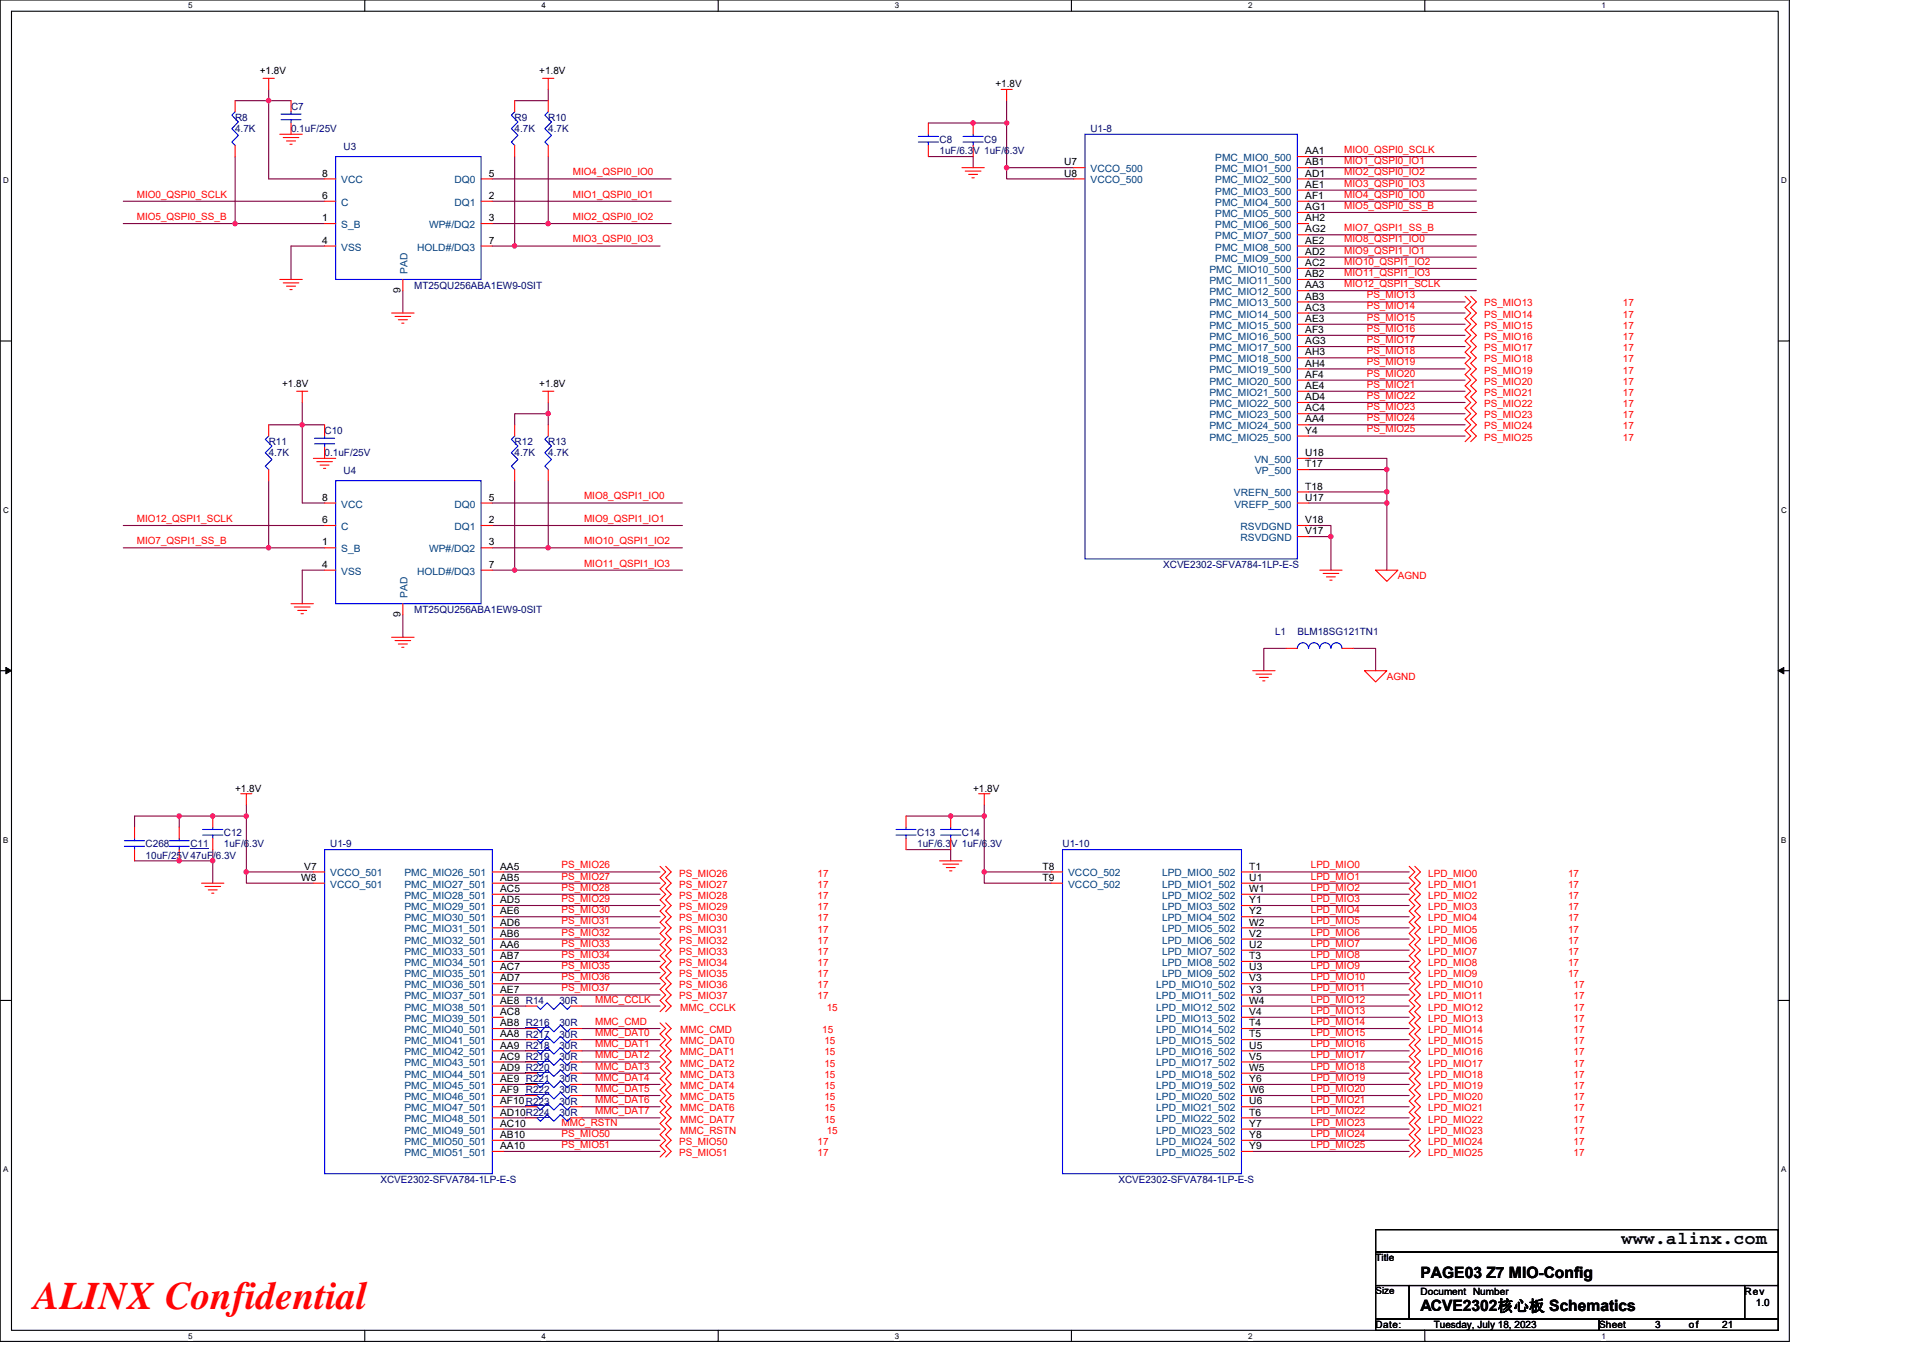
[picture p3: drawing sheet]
<svg xmlns="http://www.w3.org/2000/svg" width="297mm" height="210mm" viewBox="0 0 297 210" stroke-linecap="round" stroke-linejoin="round" font-family="sans-serif">
<path d="M0 0h276.4v207.3h-276.4zM1.8 1.7h272.9v203.8h-272.9z" fill="none" stroke="#000" stroke-width=".17"/>
<g fill="#fff">
<path d="M29.1 .2h.6v1.4h-.6z"/>
<path d="M29.1 205.7h.6v1.4h-.6z"/>
</g>
<path d="M56.3 0v1.7M56.3 205.5v1.8" fill="none" stroke="#000" stroke-width=".17"/>
<g fill="#fff">
<path d="M83.6 .2h.7v1.4h-.7z"/>
<path d="M83.6 205.7h.7v1.4h-.7z"/>
</g>
<path d="M110.9 0v1.7M110.9 205.5v1.8" fill="none" stroke="#000" stroke-width=".17"/>
<g fill="#fff">
<path d="M138.2 .2h.7v1.4h-.7z"/>
<path d="M138.2 205.7h.7v1.4h-.7z"/>
</g>
<path d="M165.5 0v1.7M165.5 205.5v1.8" fill="none" stroke="#000" stroke-width=".17"/>
<g fill="#fff">
<path d="M192.8 .2h.6v1.4h-.6z"/>
<path d="M192.8 205.7h.6v1.4h-.6z"/>
</g>
<path d="M220.1 0v1.7M220.1 205.5v1.8" fill="none" stroke="#000" stroke-width=".17"/>
<g fill="#fff">
<path d="M247.4 .2h.6v1.4h-.6z"/>
<path d="M247.4 205.7h.6v1.4h-.6z"/>
<path d="M.5 27.2h.8v1.4h-.8z"/>
<path d="M275.1 27.2h.9v1.4h-.9z"/>
<path d="M.5 78.1h.8v1.4h-.8z"/>
<path d="M275.1 78.1h.9v1.4h-.9z"/>
</g>
<path d="M0 52.7h1.8M274.7 52.7h1.7" fill="none" stroke="#000" stroke-width=".17"/>
<g fill="#fff">
<path d="M.5 129.1h.8v1.4h-.8z"/>
<path d="M275.1 129.1h.8v1.4h-.8z"/>
</g>
<path d="M0 103.6h1.8M274.7 103.6h1.7" fill="none" stroke="#000" stroke-width=".17"/>
<path d="M.9 103.1l.9 .5-.9 .5zM274.7 103.6l.8-.5v1z" fill="#000" stroke="#000" stroke-width=".15"/>
<g fill="#fff">
<path d="M.5 180h.8v1.4h-.8z"/>
<path d="M275.1 180h.8v1.4h-.8z"/>
</g>
<path d="M0 154.6h1.8M274.7 154.6h1.7M212.5 190h62.2v3.5h-62.2zM212.5 193.5h62.2v5.1h-62.2zM212.5 198.6h5.2v5.2h-5.2zM217.7 198.6h51.8v5.2h-51.8zM269.5 198.6h5.2v5.2h-5.2zM212.5 203.8h34.5v1.7h-34.5zM247 203.8h27.7v1.7h-27.7z" fill="none" stroke="#000" stroke-width=".17"/>
<g fill="none" stroke="#800040" stroke-width=".17">
<path d="M36.3 15.6h5.2M41.5 13.8v1.8M41.5 15.6h3.5M41.5 15.6v12h8.6M84.7 13.8v1.8h-5.2M143.4 19h12.1M155.5 15.6v10.3h10.4M19 31.1h31.1M19 34.5h17.3M36.3 34.5h13.8M36.3 24.2v10.3M50.1 38h-5.1v5.2"/>
<path d="M76 34.5h8.7M76 38h3.5M76 31.1h27.7M76 27.6h27.7M79.5 38h22.5M79.5 24.2v13.8M84.7 24.2v10.3M84.7 34.5h19M143.4 24.2h6.9v1.7M155.5 25.9v1.7h10.4M202.1 24.2h25.9M202.1 25.9h25.9"/>
<path d="M202.1 27.6h25.9M202.1 29.4h25.9M202.1 31.1h25.9M202.1 32.8h25.9M202.1 36.3h25.9M202.1 38h25.9M202.1 39.7h25.9M62.2 44.9v3.5M202.1 46.7h24.2M202.1 50.1h24.2M202.1 48.4h24.2M202.1 51.8h24.2"/>
<path d="M202.1 53.6h24.2M202.1 55.3h24.2M202.1 57h24.2M202.1 58.7h24.2M202.1 41.5h25.9M202.1 44.9h25.9M202.1 43.2h25.9M41.5 65.6h5.2M41.5 74.3v10.3M46.7 65.6h3.4M46.7 65.6v12.1h3.4M46.7 62.2v3.4"/>
<path d="M76 77.7h29.4M79.5 74.3v13.8M84.7 74.3v10.3M84.7 62.2v1.7h-5.2v1.7M84.7 63.9v1.7M202.1 77.7h12.1M202.1 76h12.1M202.1 72.6h12.1M202.1 70.8h12.1v1.8M202.1 67.4h24.2M202.1 65.6h24.2M202.1 60.5h24.2"/>
<path d="M202.1 62.2h24.2M202.1 63.9h24.2M214.2 77.7v10.4M214.2 76v1.7M214.2 72.6v3.4M19 81.2h31.1M19 84.6h22.5M41.5 84.6h8.6M50.1 88.1h-3.4v5.2M62.2 95v3.5M76 84.6h8.7M76 88.1h3.5"/>
<path d="M76 81.2h29.4M79.5 88.1h25.9M84.7 84.6h20.7M202.1 81.2h3.5v1.7M202.1 82.9h3.5M205.6 82.9v5.2M198.7 100.2h-3.5v3.4M209 100.2h3.5v3.4M20.8 133h12.1M27.7 126.1h10.4M27.7 126.1h-6.9v1.7M27.7 126.1v1.7"/>
<path d="M32.9 131.3v1.7M32.9 133v3.5M38.1 134.7v1.8h10.3M38.1 126.1v8.6h10.3M38.1 124.4v1.7M77.8 139.9h24.2M77.8 138.2h24.2M77.8 136.5h24.2M77.8 134.7h24.2M140 131.3h6.9v1.7M140 126.1h12M152 134.7v1.8h10.4"/>
<path d="M152 126.1v8.6h10.4M152 124.4v1.7M193.5 134.7h24.2M193.5 136.5h24.2M193.5 138.2h24.2M193.5 139.9h24.2M77.8 152h24.2M77.8 153.7h24.2M77.8 155.4h3.4M77.8 158.9h3.4M77.8 150.3h24.2M77.8 148.5h24.2"/>
<path d="M77.8 146.8h24.2M77.8 145.1h24.2M77.8 143.4h24.2M77.8 141.6h24.2M89.9 155.4h12.1M89.9 158.9h12.1M193.5 141.6h24.2M193.5 143.4h24.2M193.5 145.1h24.2M193.5 146.8h24.2M193.5 148.5h24.2M193.5 150.3h24.2"/>
<path d="M193.5 152h24.2M193.5 153.7h24.2M193.5 155.4h24.2M193.5 157.2h24.2M193.5 158.9h24.2M77.8 174.5h24.2M77.8 176.2h24.2M77.8 177.9h24.2M77.8 160.6h3.4M77.8 162.4h3.4M77.8 164.1h3.4M77.8 165.8h3.4"/>
<path d="M77.8 167.6h3.4M77.8 169.3h3.4M77.8 171h3.4M77.8 172.7h3.4M89.9 162.4h12.1M89.9 164.1h12.1M89.9 165.8h12.1M89.9 160.6h12.1M89.9 167.6h12.1M89.9 169.3h12.1M89.9 171h12.1M89.9 172.7h12.1"/>
<path d="M193.5 160.6h24.2M193.5 162.4h24.2M193.5 164.1h24.2M193.5 165.8h24.2M193.5 167.6h24.2M193.5 169.3h24.2M193.5 171h24.2M193.5 172.7h24.2M193.5 174.5h24.2M193.5 176.2h24.2M193.5 177.9h24.2"/>
</g>
<g fill="#f0f" stroke="#f0f" stroke-width=".17">
<circle cx="41.5" cy="15.5" r=".34"/>
<circle cx="36.3" cy="34.5" r=".34"/>
<circle cx="84.7" cy="34.5" r=".34"/>
<circle cx="84.7" cy="84.6" r=".34"/>
<circle cx="46.7" cy="65.6" r=".34"/>
<circle cx="41.5" cy="84.6" r=".34"/>
<circle cx="79.5" cy="38" r=".34"/>
<circle cx="84.7" cy="63.9" r=".34"/>
<circle cx="79.5" cy="88.1" r=".33"/>
<circle cx="32.8" cy="133" r=".34"/>
<circle cx="38" cy="134.7" r=".34"/>
<circle cx="38" cy="126.1" r=".34"/>
<circle cx="32.8" cy="126.1" r=".34"/>
<circle cx="152" cy="134.7" r=".34"/>
<circle cx="152" cy="126.1" r=".34"/>
<circle cx="146.9" cy="126.1" r=".34"/>
<circle cx="205.6" cy="82.9" r=".34"/>
<circle cx="155.5" cy="25.9" r=".34"/>
<circle cx="155.5" cy="19" r=".33"/>
<circle cx="150.3" cy="19" r=".33"/>
<circle cx="214.2" cy="77.7" r=".34"/>
<circle cx="214.2" cy="76" r=".34"/>
<circle cx="214.2" cy="72.5" r=".34"/>
<circle cx="27.7" cy="133" r=".34"/>
<circle cx="27.7" cy="126.1" r=".34"/>
</g>
<g fill="none" stroke="#f00" stroke-width=".17">
<path d="M36.3 15.6v1.7M40.6 12.1h1.8M41.5 12.1v1.7M45 15.6v1.7M45 19v1.7M79.5 15.6v1.7M83.8 12.1h1.8M84.7 12.1v1.7M84.7 15.6v1.7M143.4 19v1.7M150.3 19v1.7M154.6 13.8h1.8"/>
<path d="M155.5 13.8v1.8M36.3 22.5v1.7M43.2 20.7h3.5M43.7 21.3h2.5M44.3 21.8h1.4M44.8 22.3h.3M50.1 27.6h1.8M50.1 34.5h1.8M50.1 38h1.8M50.1 31.1h1.8M74.3 38h1.7M74.3 31.1h1.7"/>
<path d="M74.3 27.6h1.7M74.3 34.5h1.7M79.5 22.5v1.7M84.7 22.5v1.7M143.4 22.5v1.7M148.6 25.9h3.4M149.1 26.4h2.4M149.6 26.9h1.4M150.1 27.5h.4M150.3 22.5v1.7M165.9 25.9h1.7M165.9 27.6h1.7"/>
<path d="M200.4 24.2h1.7M200.4 25.9h1.7M200.4 27.6h1.7M200.4 29.4h1.7M200.4 31.1h1.7M200.4 32.8h1.7M200.4 34.5h1.7M200.4 36.3h1.7M200.4 38h1.7M200.4 39.7h1.7M43.2 43.2h3.5M43.7 43.7h2.5"/>
<path d="M44.3 44.2h1.4M44.8 44.7h.3M60.5 48.4h3.5M61 48.9h2.4M61.5 49.4h1.4M62.1 49.9h.3M62.2 43.2v1.7M200.4 41.5h1.7M200.4 43.2h1.7M200.4 44.9h1.7M200.4 46.7h1.7M200.4 48.4h1.7"/>
<path d="M200.4 50.1h1.7M200.4 51.8h1.7M200.4 53.6h1.7M200.4 55.3h1.7M200.4 57h1.7M200.4 58.7h1.7M226.3 45.8l.9 .9-.9 .8 .9 .9-.9 .8 .9 .9-.9 .9 .9 .8-.9 .9 .9 .9-.9 .8 .9 .9-.9 .8 .9 .9-.9 .9 .9 .8-.9 .9 .9 .9-.9 .8 .9 .9-.9 .9 .9 .8-.9 .9 .9 .8-.9 .9 .9 .9-.9 .8M227.2 45.8l.8 .9-.8 .8 .8 .9-.8 .8 .8 .9-.8 .9 .8 .8-.8 .9 .8 .9-.8 .8 .8 .9-.8 .8 .8 .9-.8 .9 .8 .8-.8 .9 .8 .9-.8 .8 .8 .9-.8 .9 .8 .8-.8 .9 .8 .8-.8 .9 .8 .9-.8 .8M41.5 72.6v1.7M41.5 65.6v1.8M45.8 60.5h1.7M46.7 60.5v1.7"/>
<path d="M48.4 70.8h3.5M48.9 71.3h2.4M49.4 71.9h1.4M50 72.4h.3M50.1 65.6v1.8M50.1 69.1v1.7M50.1 77.7h1.8M74.3 77.7h1.7M79.5 72.6v1.7M79.5 65.6v1.8M83.8 60.5h1.8M84.7 60.5v1.7"/>
<path d="M84.7 72.6v1.7M84.7 65.6v1.8M200.4 72.6h1.7M200.4 76h1.7M200.4 77.7h1.7M200.4 70.8h1.7M200.4 60.5h1.7M200.4 62.2h1.7M200.4 63.9h1.7M200.4 65.6h1.7M200.4 67.4h1.7M45 93.3h3.4"/>
<path d="M45.5 93.8h2.4M46 94.3h1.4M46.5 94.8h.4M50.1 84.6h1.8M50.1 88.1h1.8M50.1 81.2h1.8M60.5 98.5h3.5M61 99h2.4M61.5 99.5h1.4M62.2 93.3v1.7M74.3 88.1h1.7M74.3 81.2h1.7"/>
<path d="M74.3 84.6h1.7M200.4 82.9h1.7M200.4 81.2h1.7M203.9 88.1h3.4M204.4 88.6h2.4M204.9 89.1h1.4M205.4 89.6h.4M212.5 88.1h3.4l-1.7 1.7zM62.1 100h.3M193.5 103.6h3.5M194 104.2h2.4M194.5 104.7h1.4"/>
<path d="M195 105.2h.4M198.7 100.2h1.7M207.3 100.2h1.7M210.8 103.6h3.4l-1.7 1.8zM20.8 127.8v1.7M20.8 131.3v1.7M27.7 127.8v1.7M27.7 131.3v1.7M31.1 136.5h3.5M31.7 137h2.4M32.2 137.5h1.3M32.7 138h.3"/>
<path d="M32.9 126.1v1.7M32.9 129.5v1.8M37.2 122.6h1.7M38.1 122.6v1.8M48.4 134.7h1.7M48.4 136.5h1.7M76 134.7h1.8M76 136.5h1.8M76 138.2h1.8M76 139.9h1.8M102 133.9l.8 .8-.8 .9 .8 .9-.8 .8 .8 .9-.8 .8 .8 .9-.8 .9 .8 .8-.8 .9 .8 .9-.8 .8 .8 .9-.8 .9 .8 .8-.8 .9 .8 .8-.8 .9 .8 .9-.8 .8 .8 .9-.8 .9 .8 .8-.8 .9 .8 .8-.8 .9M102.8 133.9l.9 .8-.9 .9 .9 .9-.9 .8 .9 .9-.9 .8 .9 .9-.9 .9 .9 .8-.9 .9 .9 .9-.9 .8 .9 .9-.9 .9 .9 .8-.9 .9 .9 .8-.9 .9 .9 .9-.9 .8 .9 .9-.9 .9 .9 .8-.9 .9 .9 .8-.9 .9"/>
<path d="M140 126.1v1.7M140 129.5v1.8M145.1 133h3.5M145.6 133.5h2.5M146.2 134h1.3M146.7 134.6h.3M146.9 126.1v1.7M146.9 129.5v1.8M151.2 122.6h1.7M152 122.6v1.8M162.4 134.7h1.7M162.4 136.5h1.7"/>
<path d="M191.8 134.7h1.7M191.8 136.5h1.7M191.8 138.2h1.7M191.8 139.9h1.7M217.7 133.9l.8 .8-.8 .9 .8 .9-.8 .8 .8 .9-.8 .8 .8 .9-.8 .9 .8 .8-.8 .9 .8 .9-.8 .8 .8 .9-.8 .9 .8 .8-.8 .9 .8 .8-.8 .9 .8 .9-.8 .8 .8 .9-.8 .9 .8 .8-.8 .9 .8 .8-.8 .9 .8 .9-.8 .9 .8 .8-.8 .9 .8 .8-.8 .9 .8 .9-.8 .8 .8 .9-.8 .9 .8 .8-.8 .9 .8 .9-.8 .8 .8 .9-.8 .8 .8 .9-.8 .9 .8 .8-.8 .9 .8 .9-.8 .8 .8 .9-.8 .8 .8 .9-.8 .9M218.5 133.9l.9 .8-.9 .9 .9 .9-.9 .8 .9 .9-.9 .8 .9 .9-.9 .9 .9 .8-.9 .9 .9 .9-.9 .8 .9 .9-.9 .9 .9 .8-.9 .9 .9 .8-.9 .9 .9 .9-.9 .8 .9 .9-.9 .9 .9 .8-.9 .9 .9 .8-.9 .9 .9 .9-.9 .9 .9 .8-.9 .9 .9 .8-.9 .9 .9 .9-.9 .8 .9 .9-.9 .9 .9 .8-.9 .9 .9 .9-.9 .8 .9 .9-.9 .8 .9 .9-.9 .9 .9 .8-.9 .9 .9 .9-.9 .8 .9 .9-.9 .8 .9 .9-.9 .9M76 141.6h1.8M76 143.4h1.8M76 145.1h1.8M76 146.8h1.8M76 148.5h1.8M76 150.3h1.8"/>
<path d="M76 152h1.8M76 153.7h1.8M76 155.4h1.8M76 157.2h1.8M76 158.9h1.8M81.2 158.9h1.7M81.2 155.4h1.7M88.1 158.9h1.8M88.1 155.4h1.8M102 158.1l.8 .8-.8 .9 .8 .8-.8 .9 .8 .9-.8 .8 .8 .9-.8 .9 .8 .8-.8 .9 .8 .9-.8 .8 .8 .9-.8 .8 .8 .9-.8 .9 .8 .8-.8 .9 .8 .9-.8 .8 .8 .9-.8 .8 .8 .9-.8 .9M102.8 158.1l.9 .8-.9 .9 .9 .8-.9 .9 .9 .9-.9 .8 .9 .9-.9 .9 .9 .8-.9 .9 .9 .9-.9 .8 .9 .9-.9 .8 .9 .9-.9 .9 .9 .8-.9 .9 .9 .9-.9 .8 .9 .9-.9 .8 .9 .9-.9 .9M191.8 152h1.7"/>
<path d="M191.8 153.7h1.7M191.8 155.4h1.7M191.8 157.2h1.7M191.8 158.9h1.7M191.8 141.6h1.7M191.8 143.4h1.7M191.8 145.1h1.7M191.8 146.8h1.7M191.8 148.5h1.7M191.8 150.3h1.7M76 160.6h1.8M76 162.4h1.8"/>
<path d="M76 164.1h1.8M76 165.8h1.8M76 167.6h1.8M76 169.3h1.8M76 171h1.8M76 172.7h1.8M76 174.5h1.8M76 176.2h1.8M76 177.9h1.8M81.2 162.4h1.7M81.2 164.1h1.7M81.2 165.8h1.7"/>
<path d="M81.2 167.6h1.7M81.2 169.3h1.7M81.2 171h1.7M81.2 172.7h1.7M81.2 160.6h1.7M88.1 162.4h1.8M88.1 164.1h1.8M88.1 165.8h1.8M88.1 167.6h1.8M88.1 169.3h1.8M88.1 171h1.8M88.1 172.7h1.8"/>
<path d="M88.1 160.6h1.8M191.8 160.6h1.7M191.8 162.4h1.7M191.8 164.1h1.7M191.8 165.8h1.7M191.8 167.6h1.7M191.8 169.3h1.7M191.8 171h1.7M191.8 172.7h1.7M191.8 174.5h1.7M191.8 176.2h1.7M191.8 177.9h1.7"/>
</g>
<g fill="none" stroke="#00f" stroke-width=".17">
<path d="M36.3 17.3l-.5 .5 1 1-1 1.1 1 1-1 1 .5 .6M43.4 18.5h3.1M43.4 17.6h3.1M45 17.3v.3M45 18.5v.5M79.5 17.3l-.5 .5 1 1-1 1.1 1 1-1 1 .5 .6M84.7 17.3l-.5 .5 1 1-1 1.1 1 1-1 1 .5 .6M51.9 24.2h22.4v19h-22.4zM141.9 21.9h3.1M141.9 21.1h3.1M143.4 20.7v.4M143.4 21.9v.6"/>
<path d="M148.8 21.9h3.1M148.8 21.1h3.1M150.3 20.7v.4M150.3 21.9v.6M167.6 20.7h32.8v65.7h-32.8zM41.5 67.4l-.5 .5 1 1-1 1.1 1 1-1 1 .5 .6M48.6 68.6h3.1M48.6 67.7h3.1M50.1 67.4v.3M50.1 68.6v.5M51.9 74.3h22.4v19h-22.4zM79.5 67.4l-.5 .5 1 1-1 1.1 1 1-1 1 .5 .6"/>
<path d="M84.7 67.4l-.5 .5 1 1-1 1.1 1 1-1 1 .5 .6M203.8 100.2a.86 .86 0 0 0-.8-.9 .86 .86 0 0 0-.9 .9 .86 .86 0 0 0-.8-.9 .86 .86 0 0 0-.9 .9M205.6 100.2a.86 .86 0 0 0-.9-.9 .86 .86 0 0 0-.8 .9M207.3 100.2a.85 .85 0 0 0-.9-.9 .85 .85 0 0 0-.8 .9M19.2 130.8h3.1M19.2 129.9h3.1M20.8 129.5v.4M20.8 130.8v.5M26.1 130.8h3.1M26.1 129.9h3.1M27.7 129.5v.4M27.7 130.8v.5"/>
<path d="M31.3 129h3.1M31.3 128.2h3.1M32.9 127.8v.4M32.9 129v.5M50.1 131.3h25.9v50.1h-25.9zM138.4 129h3.1M138.4 128.2h3.1M140 127.8v.4M140 129v.5M145.3 129h3.1M145.3 128.2h3.1M146.9 127.8v.4"/>
<path d="M146.9 129v.5M164.1 131.3h27.7v50.1h-27.7zM82.9 158.9l.6 .5 1-1 1.1 1 1-1 1 1 .5-.5M82.9 155.4l.6 .6 1-1.1 1.1 1.1 1-1.1 1 1.1 .5-.6M82.9 162.4l.6 .5 1-1.1 1.1 1.1 1-1.1 1 1.1 .5-.5M82.9 164.1l.6 .5 1-1 1.1 1 1-1 1 1 .5-.5M82.9 165.8l.6 .5 1-1 1.1 1 1-1 1 1 .5-.5M82.9 167.6l.6 .5 1-1.1 1.1 1.1 1-1.1 1 1.1 .5-.5M82.9 169.3l.6 .5 1-1 1.1 1 1-1 1 1 .5-.5M82.9 171l.6 .5 1-1 1.1 1 1-1 1 1 .5-.5M82.9 172.7l.6 .5 1-1 1.1 1 1-1 1 1 .5-.5M82.9 160.6l.6 .6 1-1.1 1.1 1.1 1-1.1 1 1.1 .5-.6"/>
</g>
<path d="M29.4 131.2h2.9M81.2 158.8h3.8M81.2 162.3h3.8M81.2 164h3.8M81.2 165.7h3.8M81.2 167.4h3.8M81.2 169.2h3.8M81.2 170.9h3.8M81.2 172.6h3.8M81.2 160.5h3.8" fill="none" stroke="#000080" stroke-width=".15"/>
<text font-size="6" fill="#f00" x="5.2" y="202.3">ALINX Confidential</text>
<text font-size="2.8" x="250.5" y="192.3">www.alinx.com</text>
<g font-size="2.4">
<text x="219.4" y="197.4">PAGE03 Z7 MIO-Config</text>
<text x="219.4" y="202.6">ACVE2302核心板 Schematics</text>
</g>
<g font-size="1.5">
<text x="40.1" y="11.4">+1.8V</text>
<text x="83.3" y="11.4">+1.8V</text>
<text x="153.8" y="13.5">+1.8V</text>
<text x="201.6" y="23.8">AA1</text>
<text x="49.8" y="27.3">8</text>
<text x="75.5" y="27.3">5</text>
<text x="164.4" y="25.5">U7</text>
<text x="164.4" y="27.3">U8</text>
<text x="201.6" y="25.5">AB1</text>
<text x="201.6" y="27.3">AD1</text>
<text x="201.6" y="29">AE1</text>
<text x="49.8" y="34.2">1</text>
<text x="49.8" y="30.7">6</text>
<text x="75.5" y="30.7">2</text>
<text x="75.5" y="34.2">3</text>
<text x="201.6" y="30.7">AF1</text>
<text x="201.6" y="32.5">AG1</text>
<text x="201.6" y="34.2">AH2</text>
<text x="201.6" y="35.9">AG2</text>
<text x="49.8" y="37.7">4</text>
<text x="75.5" y="37.7">7</text>
<text x="201.6" y="41.1">AC2</text>
<text x="201.6" y="37.7">AE2</text>
<text x="201.6" y="39.4">AD2</text>
<text x="61.9" y="45.3" transform="rotate(-90 61.9 45.3)">9</text>
<text x="201.6" y="42.8">AB2</text>
<text x="201.6" y="44.6">AA3</text>
<text x="201.6" y="46.3">AB3</text>
<text x="201.6" y="48">AC3</text>
<text x="201.6" y="49.7">AE3</text>
<text x="201.6" y="51.5">AF3</text>
<text x="201.6" y="53.2">AG3</text>
<text x="43.6" y="59.8">+1.8V</text>
<text x="83.3" y="59.8">+1.8V</text>
<text x="201.6" y="54.9">AH3</text>
<text x="201.6" y="56.6">AH4</text>
<text x="201.6" y="58.4">AF4</text>
<text x="201.6" y="60.1">AE4</text>
<text x="201.6" y="61.8">AD4</text>
<text x="201.6" y="63.6">AC4</text>
<text x="201.6" y="65.3">AA4</text>
<text x="201.6" y="70.5">U18</text>
<text x="201.6" y="67">Y4</text>
<text x="49.8" y="77.4">8</text>
<text x="75.5" y="77.4">5</text>
<text x="201.6" y="72.2">T17</text>
<text x="201.6" y="75.6">T18</text>
<text x="201.6" y="77.4">U17</text>
<text x="49.8" y="80.8">6</text>
<text x="75.5" y="80.8">2</text>
<text x="201.6" y="82.6">V17</text>
<text x="201.6" y="80.8">V18</text>
<text x="49.8" y="84.3">1</text>
<text x="49.8" y="87.7">4</text>
<text x="75.5" y="87.7">7</text>
<text x="75.5" y="84.3">3</text>
<text x="61.9" y="95.4" transform="rotate(-90 61.9 95.4)">9</text>
<text x="36.3" y="122.3">+1.8V</text>
<text x="150.3" y="122.3">+1.8V</text>
<text x="46.5" y="136.1">W8</text>
<text x="47" y="134.4">V7</text>
<text x="77.3" y="134.4">AA5</text>
<text x="77.3" y="136.1">AB5</text>
<text x="77.3" y="137.8">AC5</text>
<text x="161.1" y="134.4">T8</text>
<text x="161.1" y="136.1">T9</text>
<text x="193" y="134.4">T1</text>
<text x="193" y="136.1">U1</text>
<text x="193" y="137.8">W1</text>
<text x="77.3" y="139.6">AD5</text>
<text x="77.3" y="141.3">AE6</text>
<text x="77.3" y="143">AD6</text>
<text x="193" y="139.6">Y1</text>
<text x="193" y="141.3">Y2</text>
<text x="193" y="143">W2</text>
<text x="77.3" y="144.7">AB6</text>
<text x="77.3" y="146.5">AA6</text>
<text x="77.3" y="148.2">AB7</text>
<text x="77.3" y="149.9">AC7</text>
<text x="193" y="144.7">V2</text>
<text x="193" y="146.5">U2</text>
<text x="193" y="148.2">T3</text>
<text x="193" y="149.9">U3</text>
<text x="77.3" y="151.6">AD7</text>
<text x="77.3" y="153.4">AE7</text>
<text x="77.3" y="155.1">AE8 R14</text>
<text x="193" y="151.6">V3</text>
<text x="193" y="153.4">Y3</text>
<text x="193" y="155.1">W4</text>
<text x="77.3" y="156.8">AC8</text>
<text x="77.3" y="158.6">AB8 R216</text>
<text x="77.3" y="160.3">AA8 R217</text>
<text x="193" y="156.8">V4</text>
<text x="193" y="158.6">T4</text>
<text x="193" y="160.3">T5</text>
<text x="77.3" y="162">AA9 R218</text>
<text x="77.3" y="163.7">AC9 R219</text>
<text x="77.3" y="165.5">AD9 R220</text>
<text x="77.3" y="167.2">AE9 R221</text>
<text x="193" y="162">U5</text>
<text x="193" y="163.7">V5</text>
<text x="193" y="165.5">W5</text>
<text x="193" y="167.2">Y6</text>
<text x="77.3" y="168.9">AF9 R222</text>
<text x="77.3" y="170.6">AF10R223</text>
<text x="77.3" y="172.4">AD10R224</text>
<text x="193" y="168.9">W6</text>
<text x="193" y="170.6">U6</text>
<text x="193" y="172.4">T6</text>
<text x="77.3" y="174.1">AC10</text>
<text x="77.3" y="175.8">AB10</text>
<text x="77.3" y="177.5">AA10</text>
<text x="193" y="174.1">Y7</text>
<text x="193" y="175.8">Y8</text>
<text x="193" y="177.5">Y9</text>
<text x="212.5" y="194.9">Title</text>
<text x="212.5" y="200">Size</text>
<text x="219.4" y="200">Document Number</text>
<text x="269.5" y="200">Rev</text>
<text x="271.2" y="201.8">1.0</text>
<text x="212.5" y="205.2">Date:</text>
<text x="221.5" y="205.2">Tuesday, July 18, 2023</text>
<text x="247" y="205.2">Sheet</text>
<text x="255.7" y="205.2">3</text>
<text x="260.9" y="205.2">of</text>
<text x="266" y="205.2">21</text>
</g>
<g font-size="1.5" fill="#000080">
<text x="45" y="17">C7</text>
<text x="36.3" y="18.7">R8</text>
<text x="36.3" y="20.4">4.7K</text>
<text x="45" y="20.4">0.1uF/25V</text>
<text x="53.1" y="23.2">U3</text>
<text x="79.5" y="18.7">R9</text>
<text x="79.5" y="20.4">4.7K</text>
<text x="84.7" y="18.7">R10</text>
<text x="84.7" y="20.4">4.7K</text>
<text x="145.1" y="22.1">C8</text>
<text x="145.1" y="23.9">1uF/6.3V 1uF/6.3V</text>
<text x="152" y="22.1">C9</text>
<text x="168.4" y="20.4">U1-8</text>
<text x="64" y="44.6">MT25QU256ABA1EW9-0SIT</text>
<text x="41.5" y="68.8">R11</text>
<text x="41.5" y="70.5">4.7K</text>
<text x="50.1" y="67">C10</text>
<text x="50.1" y="70.5">0.1uF/25V</text>
<text x="79.5" y="68.8">R12</text>
<text x="79.5" y="70.5">4.7K</text>
<text x="84.7" y="68.8">R13</text>
<text x="84.7" y="70.5">4.7K</text>
<text x="53.1" y="73.3">U4</text>
<text x="179.7" y="87.8">XCVE2302-SFVA784-1LP-E-S</text>
<text x="64" y="94.7">MT25QU256ABA1EW9-0SIT</text>
<text x="197" y="98.1">L1</text>
<text x="200.4" y="98.1">BLM18SG121TN1</text>
<text x="22.5" y="130.9">C268</text>
<text x="29.4" y="130.9">C11</text>
<text x="34.6" y="129.2">C12</text>
<text x="34.6" y="130.9">1uF/6.3V</text>
<text x="51" y="130.9">U1-9</text>
<text x="141.7" y="129.2">C13</text>
<text x="141.7" y="130.9">1uF/6.3V 1uF/6.3V</text>
<text x="148.6" y="129.2">C14</text>
<text x="164.1" y="130.9">U1-10</text>
<text x="22.5" y="132.7">10uF/25V 47uF/6.3V</text>
<text x="86.4" y="155.1">30R</text>
<text x="86.4" y="158.6">30R</text>
<text x="86.4" y="160.3">30R</text>
<text x="86.4" y="162">30R</text>
<text x="86.4" y="163.8">30R</text>
<text x="86.4" y="165.5">30R</text>
<text x="86.4" y="167.2">30R</text>
<text x="86.4" y="169">30R</text>
<text x="86.4" y="170.7">30R</text>
<text x="86.4" y="172.4">30R</text>
<text x="58.8" y="182.8">XCVE2302-SFVA784-1LP-E-S</text>
<text x="172.8" y="182.8">XCVE2302-SFVA784-1LP-E-S</text>
</g>
<g font-size="1.5" fill="#f00">
<text x="207.6" y="23.6">MIO0_QSPI0_SCLK</text>
<text x="88.5" y="27.1">MIO4_QSPI0_IO0</text>
<text x="207.6" y="25.4">MIO1_QSPI0_IO1</text>
<text x="207.6" y="27.1">MIO2_QSPI0_IO2</text>
<text x="207.6" y="28.8">MIO3_QSPI0_IO3</text>
<text x="21.1" y="34">MIO5_QSPI0_SS_B</text>
<text x="21.1" y="30.5">MIO0_QSPI0_SCLK</text>
<text x="88.5" y="34">MIO2_QSPI0_IO2</text>
<text x="88.5" y="30.5">MIO1_QSPI0_IO1</text>
<text x="207.6" y="30.5">MIO4_QSPI0_IO0</text>
<text x="207.6" y="32.3">MIO5_QSPI0_SS_B</text>
<text x="207.6" y="35.7">MIO7_QSPI1_SS_B</text>
<text x="88.5" y="37.5">MIO3_QSPI0_IO3</text>
<text x="207.6" y="37.5">MIO8_QSPI1_IO0</text>
<text x="207.6" y="39.2">MIO9_QSPI1_IO1</text>
<text x="207.6" y="40.9">MIO10_QSPI1_IO2</text>
<text x="207.6" y="44.4">MIO12_QSPI1_SCLK</text>
<text x="207.6" y="42.6">MIO11_QSPI1_IO3</text>
<text x="211.1" y="46.1">PS_MIO13</text>
<text x="211.1" y="47.8">PS_MIO14</text>
<text x="229.3" y="47.3">PS_MIO13</text>
<text x="250.7" y="47.3">17</text>
<text x="211.1" y="49.6">PS_MIO15</text>
<text x="211.1" y="51.3">PS_MIO16</text>
<text x="211.1" y="53">PS_MIO17</text>
<text x="229.3" y="50.8">PS_MIO15</text>
<text x="229.3" y="49.1">PS_MIO14</text>
<text x="229.3" y="52.5">PS_MIO16</text>
<text x="250.7" y="50.8">17</text>
<text x="250.7" y="49.1">17</text>
<text x="250.7" y="52.5">17</text>
<text x="211.1" y="54.7">PS_MIO18</text>
<text x="211.1" y="56.5">PS_MIO19</text>
<text x="211.1" y="58.2">PS_MIO20</text>
<text x="211.1" y="59.9">PS_MIO21</text>
<text x="229.3" y="54.3">PS_MIO17</text>
<text x="229.3" y="56">PS_MIO18</text>
<text x="229.3" y="57.7">PS_MIO19</text>
<text x="229.3" y="59.4">PS_MIO20</text>
<text x="250.7" y="54.3">17</text>
<text x="250.7" y="56">17</text>
<text x="250.7" y="57.7">17</text>
<text x="250.7" y="59.4">17</text>
<text x="211.1" y="65.1">PS_MIO24</text>
<text x="211.1" y="61.6">PS_MIO22</text>
<text x="211.1" y="63.4">PS_MIO23</text>
<text x="229.3" y="61.2">PS_MIO21</text>
<text x="229.3" y="62.9">PS_MIO22</text>
<text x="229.3" y="64.6">PS_MIO23</text>
<text x="250.7" y="61.2">17</text>
<text x="250.7" y="62.9">17</text>
<text x="250.7" y="64.6">17</text>
<text x="211.1" y="66.8">PS_MIO25</text>
<text x="229.3" y="68.1">PS_MIO25</text>
<text x="229.3" y="66.4">PS_MIO24</text>
<text x="250.7" y="68.1">17</text>
<text x="250.7" y="66.4">17</text>
<text x="90.2" y="77.2">MIO8_QSPI1_IO0</text>
<text x="21.1" y="80.6">MIO12_QSPI1_SCLK</text>
<text x="90.2" y="80.6">MIO9_QSPI1_IO1</text>
<text x="21.1" y="84.1">MIO7_QSPI1_SS_B</text>
<text x="90.2" y="84.1">MIO10_QSPI1_IO2</text>
<text x="90.2" y="87.5">MIO11_QSPI1_IO3</text>
<text x="215.9" y="89.5">AGND</text>
<text x="214.2" y="105">AGND</text>
<text x="86.7" y="137.6">PS_MIO28</text>
<text x="86.7" y="135.9">PS_MIO27</text>
<text x="86.7" y="134.2">PS_MIO26</text>
<text x="104.9" y="137.2">PS_MIO27</text>
<text x="104.9" y="135.4">PS_MIO26</text>
<text x="126.3" y="137.2">17</text>
<text x="126.3" y="135.4">17</text>
<text x="202.5" y="134.2">LPD_MIO0</text>
<text x="202.5" y="135.9">LPD_MIO1</text>
<text x="202.5" y="137.6">LPD_MIO2</text>
<text x="220.6" y="135.4">LPD_MIO0</text>
<text x="220.6" y="137.2">LPD_MIO1</text>
<text x="242.2" y="135.4">17</text>
<text x="242.2" y="137.2">17</text>
<text x="86.7" y="142.8">PS_MIO31</text>
<text x="86.7" y="141.1">PS_MIO30</text>
<text x="86.7" y="139.4">PS_MIO29</text>
<text x="104.9" y="142.3">PS_MIO30</text>
<text x="104.9" y="140.6">PS_MIO29</text>
<text x="104.9" y="138.9">PS_MIO28</text>
<text x="126.3" y="142.3">17</text>
<text x="126.3" y="140.6">17</text>
<text x="126.3" y="138.9">17</text>
<text x="202.5" y="139.4">LPD_MIO3</text>
<text x="202.5" y="141.1">LPD_MIO4</text>
<text x="202.5" y="142.8">LPD_MIO5</text>
<text x="220.6" y="138.9">LPD_MIO2</text>
<text x="220.6" y="140.6">LPD_MIO3</text>
<text x="220.6" y="142.3">LPD_MIO4</text>
<text x="242.2" y="138.9">17</text>
<text x="242.2" y="140.6">17</text>
<text x="242.2" y="142.3">17</text>
<text x="86.7" y="149.7">PS_MIO35</text>
<text x="86.7" y="148">PS_MIO34</text>
<text x="86.7" y="146.3">PS_MIO33</text>
<text x="86.7" y="144.5">PS_MIO32</text>
<text x="104.9" y="149.2">PS_MIO34</text>
<text x="104.9" y="147.5">PS_MIO33</text>
<text x="104.9" y="145.8">PS_MIO32</text>
<text x="104.9" y="144.1">PS_MIO31</text>
<text x="126.3" y="149.2">17</text>
<text x="126.3" y="147.5">17</text>
<text x="126.3" y="145.8">17</text>
<text x="126.3" y="144.1">17</text>
<text x="202.5" y="144.5">LPD_MIO6</text>
<text x="202.5" y="146.3">LPD_MIO7</text>
<text x="202.5" y="148">LPD_MIO8</text>
<text x="202.5" y="149.7">LPD_MIO9</text>
<text x="220.6" y="144.1">LPD_MIO5</text>
<text x="220.6" y="145.8">LPD_MIO6</text>
<text x="220.6" y="147.5">LPD_MIO7</text>
<text x="220.6" y="149.2">LPD_MIO8</text>
<text x="242.2" y="144.1">17</text>
<text x="242.2" y="145.8">17</text>
<text x="242.2" y="147.5">17</text>
<text x="242.2" y="149.2">17</text>
<text x="86.7" y="153.2">PS_MIO37</text>
<text x="86.7" y="151.4">PS_MIO36</text>
<text x="91.9" y="154.9">MMC_CCLK</text>
<text x="104.9" y="154.4">PS_MIO37</text>
<text x="104.9" y="152.7">PS_MIO36</text>
<text x="104.9" y="151">PS_MIO35</text>
<text x="126.3" y="154.4">17</text>
<text x="126.3" y="152.7">17</text>
<text x="126.3" y="151">17</text>
<text x="202.5" y="151.4">LPD_MIO10</text>
<text x="202.5" y="153.2">LPD_MIO11</text>
<text x="202.5" y="154.9">LPD_MIO12</text>
<text x="220.6" y="151">LPD_MIO9</text>
<text x="220.6" y="152.7">LPD_MIO10</text>
<text x="220.6" y="154.4">LPD_MIO11</text>
<text x="242.2" y="151">17</text>
<text x="243.1" y="152.7">17</text>
<text x="243.1" y="154.4">17</text>
<text x="91.9" y="158.4">MMC_CMD</text>
<text x="91.9" y="161.8">MMC_DAT1</text>
<text x="91.9" y="160.1">MMC_DAT0</text>
<text x="105.1" y="156.2">MMC_CCLK</text>
<text x="105.1" y="159.6">MMC_CMD</text>
<text x="105.1" y="161.4">MMC_DAT0</text>
<text x="127" y="159.6">15</text>
<text x="127.3" y="161.4">15</text>
<text x="127.7" y="156.2">15</text>
<text x="202.5" y="156.6">LPD_MIO13</text>
<text x="202.5" y="158.4">LPD_MIO14</text>
<text x="202.5" y="160.1">LPD_MIO15</text>
<text x="202.5" y="161.8">LPD_MIO16</text>
<text x="220.6" y="156.2">LPD_MIO12</text>
<text x="220.6" y="157.9">LPD_MIO13</text>
<text x="220.6" y="159.6">LPD_MIO14</text>
<text x="220.6" y="161.4">LPD_MIO15</text>
<text x="243.1" y="156.2">17</text>
<text x="243.1" y="157.9">17</text>
<text x="243.1" y="159.6">17</text>
<text x="243.1" y="161.4">17</text>
<text x="91.9" y="163.5">MMC_DAT2</text>
<text x="91.9" y="165.3">MMC_DAT3</text>
<text x="91.9" y="167">MMC_DAT4</text>
<text x="105.1" y="163.1">MMC_DAT1</text>
<text x="105.1" y="164.8">MMC_DAT2</text>
<text x="105.1" y="166.5">MMC_DAT3</text>
<text x="127.3" y="163.1">15</text>
<text x="127.3" y="164.8">15</text>
<text x="127.3" y="166.5">15</text>
<text x="202.5" y="163.5">LPD_MIO17</text>
<text x="202.5" y="165.3">LPD_MIO18</text>
<text x="202.5" y="167">LPD_MIO19</text>
<text x="220.6" y="163.1">LPD_MIO16</text>
<text x="220.6" y="164.8">LPD_MIO17</text>
<text x="220.6" y="166.5">LPD_MIO18</text>
<text x="243.1" y="163.1">17</text>
<text x="243.1" y="164.8">17</text>
<text x="243.1" y="166.5">17</text>
<text x="86.7" y="173.9">MMC_RSTN</text>
<text x="91.9" y="168.7">MMC_DAT5</text>
<text x="91.9" y="170.5">MMC_DAT6</text>
<text x="91.9" y="172.2">MMC_DAT7</text>
<text x="105.1" y="168.3">MMC_DAT4</text>
<text x="105.1" y="170">MMC_DAT5</text>
<text x="105.1" y="171.7">MMC_DAT6</text>
<text x="105.1" y="173.4">MMC_DAT7</text>
<text x="127.3" y="168.3">15</text>
<text x="127.3" y="170">15</text>
<text x="127.3" y="171.7">15</text>
<text x="127.3" y="173.4">15</text>
<text x="202.5" y="168.7">LPD_MIO20</text>
<text x="202.5" y="170.5">LPD_MIO21</text>
<text x="202.5" y="172.2">LPD_MIO22</text>
<text x="202.5" y="173.9">LPD_MIO23</text>
<text x="220.6" y="168.3">LPD_MIO19</text>
<text x="220.6" y="170">LPD_MIO20</text>
<text x="220.6" y="171.7">LPD_MIO21</text>
<text x="220.6" y="173.4">LPD_MIO22</text>
<text x="243.1" y="168.3">17</text>
<text x="243.1" y="170">17</text>
<text x="243.1" y="171.7">17</text>
<text x="243.1" y="173.4">17</text>
<text x="86.7" y="175.6">PS_MIO50</text>
<text x="86.7" y="177.4">PS_MIO51</text>
<text x="104.9" y="176.9">PS_MIO50</text>
<text x="104.9" y="178.6">PS_MIO51</text>
<text x="105.1" y="175.2">MMC_RSTN</text>
<text x="126.3" y="176.9">17</text>
<text x="126.3" y="178.6">17</text>
<text x="127.7" y="175.2">15</text>
<text x="202.5" y="175.6">LPD_MIO24</text>
<text x="202.5" y="177.4">LPD_MIO25</text>
<text x="220.6" y="175.2">LPD_MIO23</text>
<text x="220.6" y="176.9">LPD_MIO24</text>
<text x="220.6" y="178.6">LPD_MIO25</text>
<text x="243.1" y="175.2">17</text>
<text x="243.1" y="176.9">17</text>
<text x="243.1" y="178.6">17</text>
</g>
<g font-size="1.5" fill="#004080">
<text x="52.7" y="28.3">VCC</text>
<text x="70.2" y="28.3">DQ0</text>
<text x="168.5" y="26.6">VCCO_500</text>
<text x="168.5" y="28.3">VCCO_500</text>
<text x="187.7" y="24.9">PMC_MIO0_500</text>
<text x="187.7" y="26.6">PMC_MIO1_500</text>
<text x="187.7" y="28.3">PMC_MIO2_500</text>
<text x="52.7" y="35.2">S_B</text>
<text x="52.7" y="31.8">C</text>
<text x="66.3" y="35.2">WP#/DQ2</text>
<text x="70.2" y="31.8">DQ1</text>
<text x="187.7" y="30.1">PMC_MIO3_500</text>
<text x="187.7" y="31.8">PMC_MIO4_500</text>
<text x="187.7" y="33.5">PMC_MIO5_500</text>
<text x="187.7" y="35.2">PMC_MIO6_500</text>
<text x="52.7" y="38.7">VSS</text>
<text x="64.4" y="38.7">HOLD#/DQ3</text>
<text x="187.7" y="37">PMC_MIO7_500</text>
<text x="187.7" y="38.7">PMC_MIO8_500</text>
<text x="187.7" y="40.4">PMC_MIO9_500</text>
<text x="62.9" y="42.3" transform="rotate(-90 62.9 42.3)">PAD</text>
<text x="186.8" y="42.2">PMC_MIO10_500</text>
<text x="186.8" y="43.9">PMC_MIO11_500</text>
<text x="186.8" y="45.6">PMC_MIO12_500</text>
<text x="186.8" y="47.3">PMC_MIO13_500</text>
<text x="186.8" y="49.1">PMC_MIO14_500</text>
<text x="186.8" y="50.8">PMC_MIO15_500</text>
<text x="186.8" y="52.5">PMC_MIO16_500</text>
<text x="186.8" y="54.3">PMC_MIO17_500</text>
<text x="186.8" y="56">PMC_MIO18_500</text>
<text x="186.8" y="57.7">PMC_MIO19_500</text>
<text x="186.8" y="59.4">PMC_MIO20_500</text>
<text x="186.8" y="61.2">PMC_MIO21_500</text>
<text x="186.8" y="62.9">PMC_MIO22_500</text>
<text x="186.8" y="64.6">PMC_MIO23_500</text>
<text x="186.8" y="66.3">PMC_MIO24_500</text>
<text x="186.8" y="68.1">PMC_MIO25_500</text>
<text x="193.8" y="71.5">VN_500</text>
<text x="190.6" y="76.7">VREFN_500</text>
<text x="193.9" y="73.3">VP_500</text>
<text x="52.7" y="78.4">VCC</text>
<text x="52.7" y="81.9">C</text>
<text x="70.2" y="81.9">DQ1</text>
<text x="70.2" y="78.4">DQ0</text>
<text x="190.7" y="78.4">VREFP_500</text>
<text x="191.6" y="83.6">RSVDGND</text>
<text x="191.6" y="81.9">RSVDGND</text>
<text x="52.7" y="85.3">S_B</text>
<text x="52.7" y="88.8">VSS</text>
<text x="64.4" y="88.8">HOLD#/DQ3</text>
<text x="66.3" y="85.3">WP#/DQ2</text>
<text x="62.9" y="92.4" transform="rotate(-90 62.9 92.4)">PAD</text>
<text x="51" y="135.4">VCCO_501</text>
<text x="51" y="137.2">VCCO_501</text>
<text x="62.5" y="135.4">PMC_MIO26_501</text>
<text x="62.5" y="137.2">PMC_MIO27_501</text>
<text x="165" y="135.4">VCCO_502</text>
<text x="165" y="137.2">VCCO_502</text>
<text x="179.5" y="135.4">LPD_MIO0_502</text>
<text x="179.5" y="137.2">LPD_MIO1_502</text>
<text x="62.5" y="138.9">PMC_MIO28_501</text>
<text x="62.5" y="140.6">PMC_MIO29_501</text>
<text x="62.5" y="142.3">PMC_MIO30_501</text>
<text x="179.5" y="138.9">LPD_MIO2_502</text>
<text x="179.5" y="140.6">LPD_MIO3_502</text>
<text x="179.5" y="142.3">LPD_MIO4_502</text>
<text x="62.5" y="144.1">PMC_MIO31_501</text>
<text x="62.5" y="145.8">PMC_MIO32_501</text>
<text x="62.5" y="147.5">PMC_MIO33_501</text>
<text x="62.5" y="149.2">PMC_MIO34_501</text>
<text x="179.5" y="144.1">LPD_MIO5_502</text>
<text x="179.5" y="145.8">LPD_MIO6_502</text>
<text x="179.5" y="147.5">LPD_MIO7_502</text>
<text x="179.5" y="149.2">LPD_MIO8_502</text>
<text x="62.5" y="151">PMC_MIO35_501</text>
<text x="62.5" y="152.7">PMC_MIO36_501</text>
<text x="62.5" y="154.4">PMC_MIO37_501</text>
<text x="178.6" y="152.7">LPD_MIO10_502</text>
<text x="178.6" y="154.4">LPD_MIO11_502</text>
<text x="179.5" y="151">LPD_MIO9_502</text>
<text x="62.5" y="156.1">PMC_MIO38_501</text>
<text x="62.5" y="157.9">PMC_MIO39_501</text>
<text x="62.5" y="159.6">PMC_MIO40_501</text>
<text x="62.5" y="161.3">PMC_MIO41_501</text>
<text x="178.6" y="156.1">LPD_MIO12_502</text>
<text x="178.6" y="157.9">LPD_MIO13_502</text>
<text x="178.6" y="159.6">LPD_MIO14_502</text>
<text x="178.6" y="161.3">LPD_MIO15_502</text>
<text x="62.5" y="163.1">PMC_MIO42_501</text>
<text x="62.5" y="164.8">PMC_MIO43_501</text>
<text x="62.5" y="166.5">PMC_MIO44_501</text>
<text x="178.6" y="163.1">LPD_MIO16_502</text>
<text x="178.6" y="164.8">LPD_MIO17_502</text>
<text x="178.6" y="166.5">LPD_MIO18_502</text>
<text x="62.5" y="168.3">PMC_MIO45_501</text>
<text x="62.5" y="170">PMC_MIO46_501</text>
<text x="62.5" y="171.7">PMC_MIO47_501</text>
<text x="62.5" y="173.4">PMC_MIO48_501</text>
<text x="178.6" y="168.3">LPD_MIO19_502</text>
<text x="178.6" y="170">LPD_MIO20_502</text>
<text x="178.6" y="171.7">LPD_MIO21_502</text>
<text x="178.6" y="173.4">LPD_MIO22_502</text>
<text x="62.5" y="175.2">PMC_MIO49_501</text>
<text x="62.5" y="176.9">PMC_MIO50_501</text>
<text x="62.5" y="178.6">PMC_MIO51_501</text>
<text x="178.6" y="175.2">LPD_MIO23_502</text>
<text x="178.6" y="176.9">LPD_MIO24_502</text>
<text x="178.6" y="178.6">LPD_MIO25_502</text>
</g>
<g font-size="1.2">
<text x="29.1" y="1.3">5</text>
<text x="83.6" y="1.3">4</text>
<text x="138.2" y="1.3">3</text>
<text x="192.8" y="1.3">2</text>
<text x="247.4" y="1.3">1</text>
<text x=".5" y="28.3">D</text>
<text x="275.1" y="28.3">D</text>
<text x=".5" y="79.2">C</text>
<text x="275.1" y="79.2">C</text>
<text x=".5" y="130.2">B</text>
<text x="275.1" y="130.2">B</text>
<text x=".5" y="181.1">A</text>
<text x="275.1" y="181.1">A</text>
<text x="29.1" y="206.8">5</text>
<text x="83.6" y="206.8">4</text>
<text x="138.2" y="206.8">3</text>
<text x="192.8" y="206.8">2</text>
<text x="247.4" y="206.8">1</text>
</g>
</svg>
